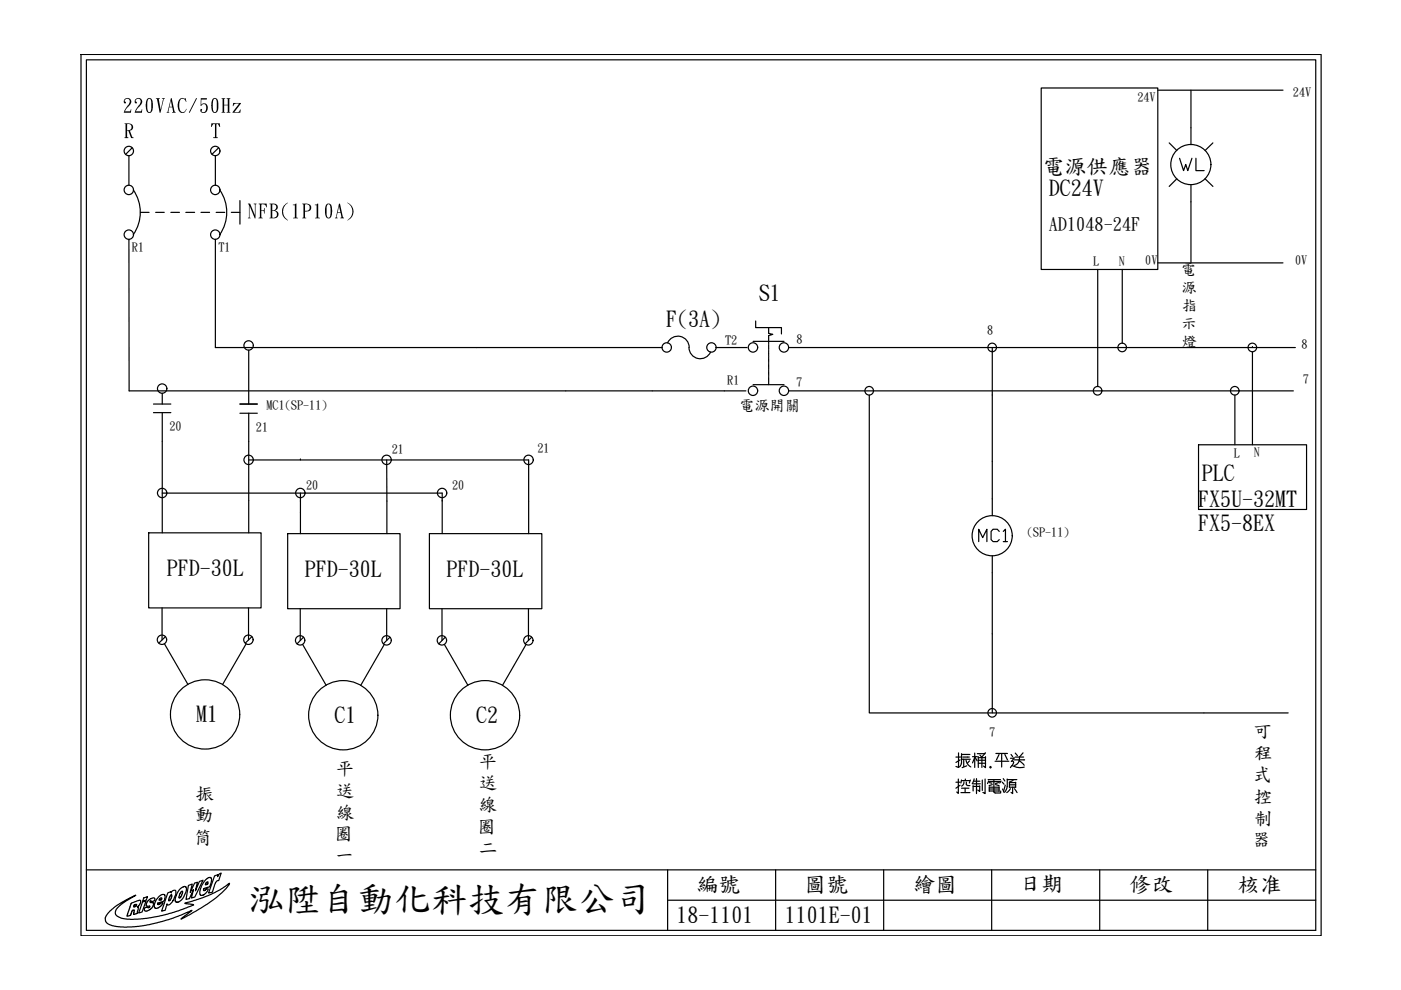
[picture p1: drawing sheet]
<svg xmlns="http://www.w3.org/2000/svg" width="297mm" height="210mm" viewBox="0 0 297 210" stroke-linecap="round" stroke-linejoin="round" font-family="sans-serif">
<path d="M17.2 11.5h262.9v186.9h-262.9zM18.3 12.7h260.7v184.6h-260.7zM18.3 184.4h260.7M141.5 184.4v12.9M141.5 190.9h137.5M164.5 184.4v12.9M187.4 184.4v12.9M210.3 184.4v12.9M233.2 184.4v12.9M256.1 184.4v12.9" fill="none" stroke="#000" stroke-width=".25"/>
<g fill="none" stroke="#000" stroke-width=".25">
<path d="M23.3 193.2l2.1-1.6 3.4-1.8-2.6 1.6-1.3 1.1-.4 .8v.6l.3 .3 1.1 .5 2.4 .2 2.8-.2 3.4-.6 3.2-.9 3.2-1.2 .1-.1-.1-.1-1.7-.3 3.8-1.1 1.7-.8 1.9-.9 2.1-1.4-.7 1-2.8 2.5-3.7 2.4-3.1 1.7 2.3-1.9-4.4 1.8-4.8 1.3-3.6 .4h-2.8l-1.7-.4-.9-.6-.2-1zM27.8 191.5l.6-.2a1.59 1.59 0 0 1 1.4-.3v.5l-.6 .8 .1 .1v.3l-.2 1-.5 .1a.2 .2 0 0 1-.3 .1 .2 .2 0 0 1 0-.4l.1-.1a.26 .26 0 0 0 0-.5 .26 .26 0 0 0-.4 .3l-.3 .8-.3 .2a.24 .24 0 0 1-.3 .1 .24 .24 0 0 1-.1-.3zM28.5 191.8h.1a.21 .21 0 0 1 .3-.1 .21 .21 0 0 1 0 .4l-.3 .1a.19 .19 0 0 1-.3 0 .19 .19 0 0 1 .1-.3zM30.2 191.2l.8-.2-.9 2.4-.7 .2zM30.5 190.4l.8-.3-.3 .7-.7 .3zM31.7 192.3h.1M31.9 191.1h.1M31.9 191.1a.3 .3 0 0 0 .1 .3 .3 .3 0 0 0 .4 0l.1 .1v.4l-.3 .6-1.2 .7a.43 .43 0 0 1-.4-.5 .43 .43 0 0 1 .5-.4h.2a.21 .21 0 0 0 .2 .2 .21 .21 0 0 0 .2-.2M31.9 191.1v-.1a.48 .48 0 0 0 .7 .1 .48 .48 0 0 0 .1-.7l-1 .3-.5 .5-.2 .5a.43 .43 0 0 0 .2 .5 .43 .43 0 0 0 .5-.1v.2M33.4 191.7h.1M33.6 190.2l.7-.5 .5-.1 .2 .3-.2 1.1-1 .4a.26 .26 0 0 0-.3 .1 .26 .26 0 0 0 0 .3l.8-.4a.21 .21 0 0 1 .2 .2 .21 .21 0 0 1-.2 .2l-.9 .8h-.4l-.3-.3 .2-1.1zM33.9 190.6a.24 .24 0 0 1 .2-.3 .24 .24 0 0 1 .2 .3 .24 .24 0 0 1-.2 .2 .17 .17 0 0 1-.3 .1 .17 .17 0 0 1 0-.3z"/>
<path d="M34.1 190.8h.1M35.6 189.3l.7-.3v.2l.3-.4h.5a1.38 1.38 0 0 1-.1 1.5 1.82 1.82 0 0 1-1.4 1.5l-.2-.2-.4 1.4-.7 .2zM36.2 189.8h.2v.3l-.3 .8a.21 .21 0 0 1-.4 0 .21 .21 0 0 1 .1-.3zM36.4 189.8h.1M37.5 191.3h.1M38 188.7l1.1-.8 .3 .1 .1 .2-.1 .9-.7 1.5-.9 .7h-.3l-.3-.2-.1-.5 .3-.9zM38.5 189a.25 .25 0 0 1 .3 .2 .25 .25 0 0 1-.2 .3l-.3 .7a.21 .21 0 0 1-.4 .1 .2 .2 0 0 1 .1-.3zM39.9 187.7l.9-.3-.5 1.8 1-2 .6-.1-.5 1.8 .9-2 .7-.3-1.7 3.6-.7 .2 .4-1.8-.8 1.9-.8 .2zM43.5 186.6l.7-.5h.5l.2 .6-.3 1a.93 .93 0 0 1-1 .6l-.3 .1a.24 .24 0 0 0-.1 .4 .24 .24 0 0 0 .4-.2 .27 .27 0 0 1 .5-.1 .27 .27 0 0 1-.1 .5l-1 .8-.3 .1-.3-.3v-1l.5-1.1zM43.7 187.1a.25 .25 0 0 1 .3 0 .25 .25 0 0 1 .2 .3 .25 .25 0 0 1-.4 .1 .19 .19 0 0 1-.3 0 .19 .19 0 0 1 .2-.3zM44 187.5h.1M45.5 185.7l.8-.3-.2 .5 .2-.5 .6-.3-.6 1.6a.84 .84 0 0 0-.8 .8l-.5 1.7-.8 .1z"/>
</g>
<g fill="none" stroke="#000" stroke-width=".25">
<path d="M27.3 33v6.3M45.7 33v6.3M27.3 50.7v.1M45.7 50.7v.1M50.9 42.5v5M52.7 74.2v11.5M101 73.7h37.4M153.8 73.7h4.6M167.2 73.7h107.4M210.4 73.7v24.1M32.5 85.7h3.7M32.5 87.5h3.7"/>
<path d="M34.4 83.4v2.3M34.4 87.5v6.1M50.9 85.7h3.7M50.9 87.6h3.7M52.7 87.6v18.5M52.7 97.5h59.4v8.7M82 97.5v8.7M120 82.9h38.1M167.2 82.9h107M184.3 83.8v67.4h88.8M261.8 83.8v10.5M31.5 113h23.9v15.9h-23.9z"/>
<path d="M34.4 104.5h59.4M61 113.1h23.8v16h-23.8zM63.7 106.2v2.5M91 113.1h23.9v16h-23.9zM93.8 106.2h.1M34.4 128.9v6.8M52.7 128.9v6.8M63.7 129.1v6.7M82 129.1v6.7M93.7 129.1v6.7M112 129.1v6.7M210.4 134.4v16.8"/>
<path d="M203.2 159.6v3.1l-.5-.2M203.9 159.8v2M203.9 160h1.7M206.7 159.7v3M207.2 159.8h1.7M208.9 159.6l-.8 1M211.1 159.8h2.5M211.8 160l-.5 1.1M212.4 159.8v2.8M213 160l.6 1.1M214.4 160l.3 .4M215.3 159.7l.4 .5"/>
<path d="M216.9 159.6l-.8 .9v.6M202.7 160.5h1M202.7 165.8h.9M203.2 165.2v3l-.4-.3M203.6 161.1l-.9 .6M203.6 166.5l-.9 .6M203.7 168h1.9M203.8 161.8l-.4 .8M203.9 165.5h1.7M203.9 167.1h1.5M203.9 165.4l-.2 .6M203.9 161h1.8"/>
<path d="M204.1 160.5h1.4M204.3 161v1.5M204.4 165.8a.83 .83 0 0 1-.5 .9M204.6 167.1v.9M204.7 165.2v.3M204.8 161.1l.2 .7 .8 .8M204.9 165.8v.6l.3 .1M205 162.4l-1 .4M205.2 166.6h.4M205.6 161.3l-.5 .5M205.7 165.4l-.2 .6M206.2 160.4h1"/>
<path d="M206.3 166.2h1.5M206.3 166.6v1.1M206.3 166.7h1.4M206.4 165.6h1.4M206.5 165.1l-.4 1.1M206.7 160.6l-.5 1.1M206.7 160.6l.5 .7M207 165.1v3.2M207.4 160.6h1.5M207.4 160.4v2.3M207.4 161.8h1.5M207.4 161.2h1.5"/>
<path d="M207.7 166.6v1.2l-.4-.3M207.8 160.1l.4 .5v2.1M208.3 165.4v2.2M208.9 165.2v3.1l-.5-.3M208.9 160.4v2.4l-.4-.4M209.5 165.3h2.6M209.6 165.7h2.6M209.6 165.6l-.2 .5M209.7 166.9h2.1M209.7 167.7h2.1M209.7 167.3h2.1M209.7 166.8v1"/>
<path d="M209.7 165.9l.6 .2M209.8 162.7l.2-.2 .2 .2-.2 .1zM210.4 166.4l-.7 .2M210.7 167.8l.3 .3M210.7 165.3v2.5M211 161.4h2.9M211.1 166.4l.7 .2M211.7 165.9l-.6 .2M211.8 166.8v1M212.2 167.7v.4h-1.1M212.2 165.6l-.3 .4M212.5 165.8l.4 .5"/>
<path d="M212.5 167.3l.3 .7M212.7 165.1l.3 .5M213.1 166.5l-.3 1.2M213.6 165.2v1.5l-.6 1.3M213.6 165.3h2M214 166.4h1.3M214 166.9h1.3M214 165.8v1.1M214.2 167.2l-.8 .8M214.2 160.8h.8M214.5 161.4h.3a1.47 1.47 0 0 1-.6 1.3M214.6 162.3a3.3 3.3 0 0 0 2.6 .3"/>
<path d="M214.7 166.9v1.4l-.3-.3M214.8 165.5l-.8 .3M215 160.6l-.6 .8M215 161.1h2.2M215.1 167.2l.5 .9M215.3 160.5h1.7M215.3 165.8l-1.3 .1M215.3 165.9v1M216 161.3l1.1 1M216.1 161a1.42 1.42 0 0 1-1 1.3"/>
<circle cx="265.5" cy="73.7" r=".91"/>
<circle cx="261.8" cy="82.9" r=".91"/>
</g>
<!-- layer: 0 -->
<g fill="none" stroke="#000" stroke-width=".25">
<path d="M220.8 18.7h24.7v38.4h-24.7zM245.5 19.1h26.5M252.5 19.1v11.6M28 31.4l-1.3 1.3M46.3 31.4l-1.4 1.3M247.9 30.3l1.6 1.6M249.5 37.9l-1.6 1.6M252.5 39.2v16.5M255.5 37.9l1.7 1.6M257.2 30.3l-1.7 1.6M27.3 50.8l.1 32.1h92.6M28.3 40.3a8.3 8.3 0 0 1 0 9.4"/>
<path d="M29.8 45h1.8M33 45h1.8M36.2 45h1.8M39.4 45h1.9M42.6 45h1.8M45.7 50.8v22.9h55.3M45.8 45h1.9M46.6 40.3a8.3 8.3 0 0 1 0 9.4M49.1 45h1.8M232.7 57.1v24.8M237.9 57.1v15.7M245.5 55.7h26.5"/>
<path d="M138.4 73.7h2M141.5 72.7a2.39 2.39 0 0 1 2.7-1.4 2.39 2.39 0 0 1 1.9 2.4M146.1 73.7a2.39 2.39 0 0 0 1.9 2.3 2.39 2.39 0 0 0 2.7-1.4M151.8 73.7h2M160.2 68.1v1.4h5.5v1.3M163 70.7l.9 .2-.9 .2M265.5 73.7h.1M265.5 74.6v19.7M34.4 93.6v19.4M63.7 97.5h.1M210.4 97.8v11.5M254.1 94.3h22.9v13.7h-22.9z"/>
<path d="M52.7 106.1v6.9M63.7 104.5v1.7M63.7 108.7v4.4M82 106.2v6.9M93.8 104.5v8.6M112.1 106.2v6.9M210.4 117.8v16.6M34.9 136.5l5 8.6M35.1 135l-1.4 1.3M52.2 136.5l-5 8.6M53.4 135l-1.4 1.3M64.2 136.6l5 8.7"/>
<path d="M64.3 135.1l-1.3 1.4M81.5 136.6l-5 8.7M82.7 135.1l-1.4 1.4M94.2 136.6l5 8.7M94.4 135.1l-1.4 1.4M111.5 136.6l-5 8.7M112.7 135.1l-1.4 1.4"/>
<circle cx="27.3" cy="32" r=".99"/>
<circle cx="45.6" cy="32" r=".99"/>
<circle cx="252.5" cy="34.9" r="4.3"/>
<circle cx="27.3" cy="40.3" r=".99"/>
<circle cx="27.3" cy="49.7" r=".99"/>
<circle cx="45.6" cy="40.3" r=".99"/>
<circle cx="45.6" cy="49.7" r=".99"/>
<circle cx="52.7" cy="73.2" r=".99"/>
<circle cx="141.4" cy="73.7" r=".99"/>
<circle cx="150.8" cy="73.7" r=".99"/>
<circle cx="210.4" cy="73.7" r=".91"/>
<circle cx="237.9" cy="73.7" r=".91"/>
<circle cx="34.4" cy="82.4" r=".99"/>
<circle cx="52.7" cy="97.5" r=".99"/>
<circle cx="82" cy="97.5" r=".99"/>
<circle cx="112.1" cy="97.5" r=".99"/>
<circle cx="184.3" cy="82.9" r=".91"/>
<circle cx="232.7" cy="82.9" r=".91"/>
<circle cx="34.4" cy="104.5" r=".99"/>
<circle cx="63.7" cy="104.5" r=".99"/>
<circle cx="93.7" cy="104.5" r=".99"/>
<circle cx="210.4" cy="113.6" r="4.3"/>
<circle cx="34.3" cy="135.6" r=".99"/>
<circle cx="52.7" cy="135.6" r=".99"/>
<circle cx="63.6" cy="135.8" r=".99"/>
<circle cx="82" cy="135.8" r=".99"/>
<circle cx="93.7" cy="135.8" r=".99"/>
<circle cx="112" cy="135.8" r=".99"/>
<circle cx="43.5" cy="151.5" r="7.3"/>
<circle cx="72.8" cy="151.6" r="7.3"/>
<circle cx="102.8" cy="151.6" r="7.3"/>
<circle cx="210.4" cy="151.1" r=".91"/>
</g>
<path d="M49.4 21.8h1.7l-1.4 2 .9-.1 .3-.5h.1v.7h-1.7l1.4-1.9h-.9l-.5 .5zM73.7 43l.9 .7 .4 1-.1 .8-.3 .5-.9 .8 .7-.8 .3-.9-.2-1.2z" fill="#000"/>
<!-- layer: 7 -->
<g fill="none" stroke="#000" stroke-width=".25">
<path d="M159.7 72.4h6.5M163 69.5v1.2M163 71.1v1.3M163 72.5v.1M163 72.7v.1M163 72.9v.1M163 73.1v.1M163 73.3h.1M163 73.4v.1M163 73.6v.1M163 73.8v.1M163 74v.1"/>
<path d="M163 74.2v.1M163 74.4v.1M163 74.5v.1M163 74.7v.1M163 74.9v.1M163 75.1v.1M163 75.3v.1M163 75.5v.1M163 75.6v.1M163 75.8v.1M163 76v.1M163 76.2v.1"/>
<path d="M163 76.4v.1M163 76.6v.1M163 76.7v.1M163 76.9v.1M163 77.1v.1M163 77.3v.1M163 77.5v.1M163 77.7v.1M163 77.8v.1M163 78v.1M163 78.2v.1M163 78.4v.1"/>
<path d="M163 78.6v.1M163 78.8v.1M163 78.9v.1M163 79.1v.1M163 79.3v.1M163 79.5v.1M163 79.7v.1M163 79.9v.1M159.7 81.6h6.5M163 80v.1M163 80.2v.1M163 80.4v.1"/>
<path d="M163 80.6v.1M163 80.8v.1M163 81v.1M163 81.1v.1M163 81.3v.1M163 81.5v.1"/>
<circle cx="159.6" cy="73.7" r=".99"/>
<circle cx="166.2" cy="73.7" r=".99"/>
<circle cx="159.6" cy="82.9" r=".99"/>
<circle cx="166.2" cy="82.9" r=".99"/>
</g>
<g font-size="7.8">
<text x="52.5" y="192.9">泓陞自動</text>
<text x="83.6" y="192.9">化科技有限公司</text>
</g>
<g font-size="5.7">
<text x="249.1" y="37.4">WL</text>
<text x="206.7" y="116.1">MC1</text>
</g>
<g font-size="4.7">
<text x="221" y="36.6">電源供應器</text>
<text x="222.4" y="41.4">DC24V</text>
<text x="160.9" y="63.6">S1</text>
<text x="141.2" y="69.1">F(3A)</text>
<text x="254.8" y="101.7">PLC</text>
<text x="254" y="107.2">FX5U-32MT</text>
<text x="254" y="112.4">FX5-8EX</text>
<text x="35.4" y="122">PFD-30L</text>
<text x="64.6" y="122.2">PFD-30L</text>
<text x="94.7" y="122.2">PFD-30L</text>
<text x="41.6" y="152.9">M1</text>
<text x="70.9" y="153.1">C1</text>
<text x="101" y="153.1">C2</text>
<text x="147.7" y="189">編號</text>
<text x="170.6" y="189">圖</text>
<text x="175.3" y="189">號</text>
<text x="193.7" y="188.9">繪圖</text>
<text x="216.2" y="188.7">日期</text>
<text x="239.5" y="188.9">修改</text>
<text x="262.4" y="188.9">核准</text>
<text x="143.5" y="195.4">18-1101</text>
<text x="166.4" y="195.4">1101E-01</text>
</g>
<g font-size="4.2">
<text x="26" y="23.8">220VAC/50Hz</text>
<text x="26.3" y="29.1">R</text>
<text x="44.6" y="29.1">T</text>
<text x="52.4" y="46.1">NFB(1P10A)</text>
</g>
<g font-size="3.9">
<text x="222.4" y="48.8">AD1048-24F</text>
<text x="265.8" y="156.2">可</text>
<text x="265.9" y="160.8">程</text>
<text x="71.2" y="164.1">平</text>
<text x="101.5" y="162.5">平</text>
<text x="101.5" y="167.1">送</text>
<text x="265.7" y="165.5">式</text>
<text x="41.4" y="173.9">動</text>
<text x="41.5" y="169.4">振</text>
<text x="71.2" y="168.7">送</text>
<text x="71.3" y="173.3">線</text>
<text x="101.5" y="171.8">線</text>
<text x="266" y="170.1">控</text>
<text x="41.1" y="178.6">筒</text>
<text x="70.9" y="177.9">圈</text>
<text x="101.2" y="176.4">圈</text>
<text x="265.5" y="179.2">器</text>
<text x="265.9" y="174.7">制</text>
<text x="71.1" y="182.5">一</text>
<text x="101.5" y="181">二</text>
</g>
<g font-size="3.2">
<text x="250.3" y="58">電</text>
<text x="250.5" y="61.8">源</text>
<text x="250.7" y="65.7">指</text>
<text x="250.5" y="69.5">示</text>
<text x="250.6" y="73.3">燈</text>
<text x="156.7" y="87">電源開</text>
<text x="166.4" y="87">關</text>
</g>
<g font-size="2.6">
<text x="241.2" y="21.3">24V</text>
<text x="274.1" y="20.3">24V</text>
<text x="28" y="53.2">R1</text>
<text x="46.3" y="53.2">T1</text>
<text x="231.8" y="56.3">L</text>
<text x="237.2" y="56.2">N</text>
<text x="242.8" y="56">0V</text>
<text x="274.6" y="56">0V</text>
<text x="209.3" y="70.9">8</text>
<text x="153.7" y="72.9">T2</text>
<text x="168.9" y="72.8">8</text>
<text x="276" y="73.7">8</text>
<text x="154.2" y="81.5">R1</text>
<text x="168.8" y="81.9">7</text>
<text x="276.2" y="81.2">7</text>
<text x="56.5" y="86.8">MC1(SP-11)</text>
<text x="35.9" y="91.1">20</text>
<text x="54.3" y="91.4">21</text>
<text x="113.9" y="95.9">21</text>
<text x="83" y="96.1">21</text>
<text x="261.6" y="96.8">L</text>
<text x="265.8" y="96.7">N</text>
<text x="64.9" y="103.7">20</text>
<text x="95.9" y="103.6">20</text>
<text x="217.7" y="113.7">(SP-11)</text>
<text x="209.7" y="156.1">7</text>
</g>
</svg>
